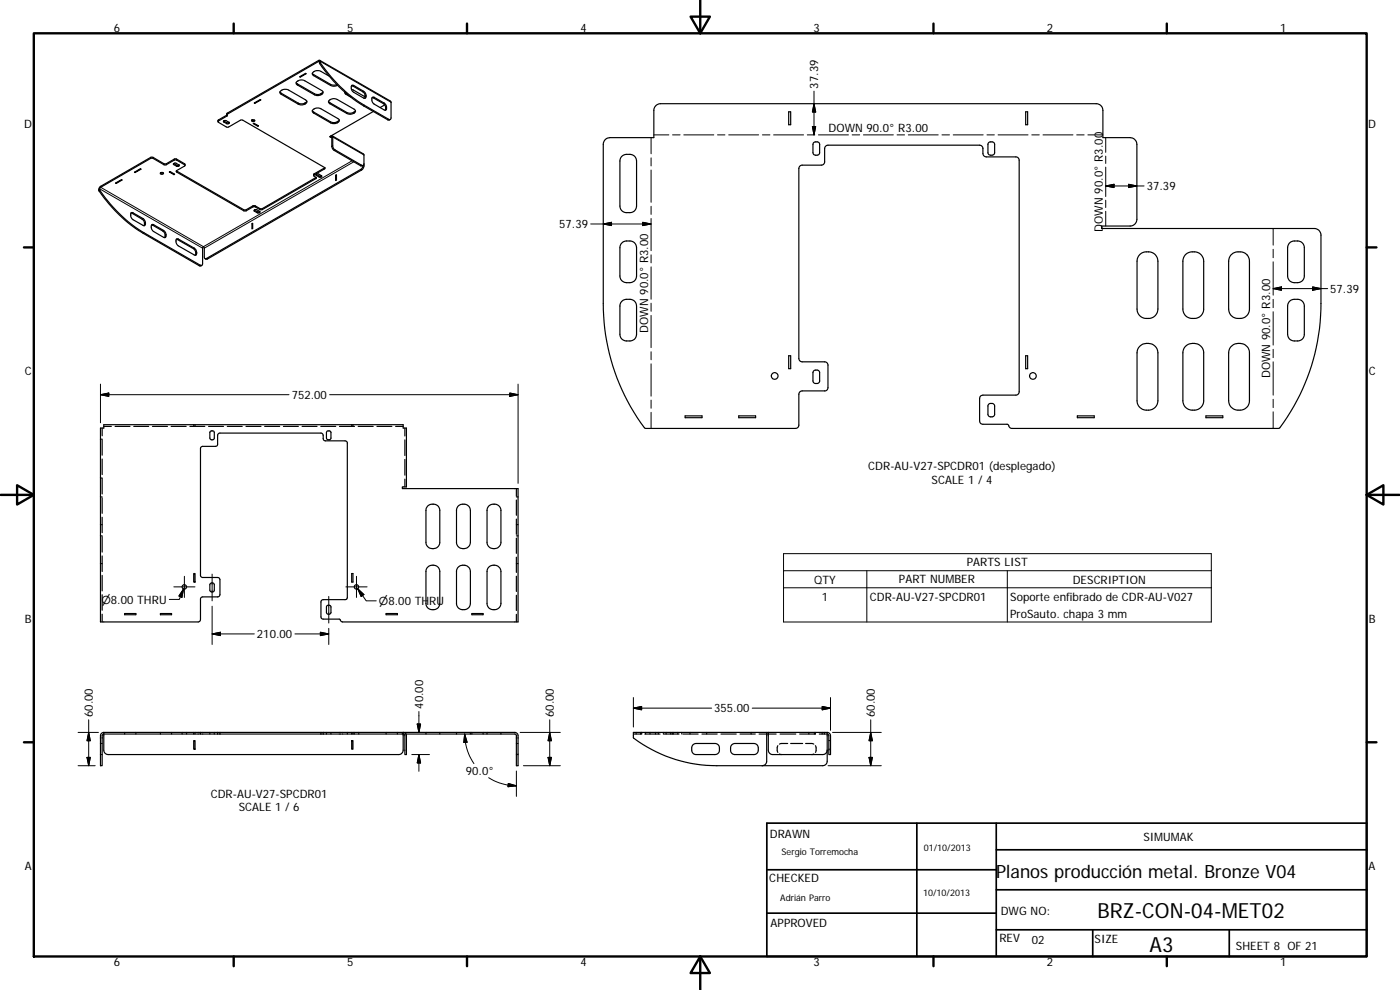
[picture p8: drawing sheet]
<svg xmlns="http://www.w3.org/2000/svg" width="420mm" height="297mm" viewBox="0 0 420 297" stroke-linecap="round" stroke-linejoin="round" font-family="sans-serif">
<g fill="none" stroke="#000" stroke-width=".36">
<path d="M96 18.1l21.2 12.3 .1 5.3-.7 .1-7.2-4.2a41.1 41.1 0 0 1-13.3-12.8v-.6l-.5-.1-27.4 15.9-.1 .5M67.2 36.3l.5-.1 1 .5M67.2 36.3l1 .6 .5-.2M67.2 36.3l-.1 .3 1.1 .6a.38 .38 0 0 0 .4-.1 .38 .38 0 0 0 .1-.4M68.1 34.5l-2.5 1.5-.2 .5M75.6 36h.8M75.6 36a.42 .42 0 0 1 .6-.1 .42 .42 0 0 1 .1 .5 .42 .42 0 0 1-.5 .1 .42 .42 0 0 1-.2-.5zM76 37.1l.2-.1 1.4 .8-.2 .1zM76.3 30.9l1.8-1 .2 .1-1.8 1zM76.5 30.8v.2M77.4 37.6v.3M84 27.6l5.7 3.4a1.99 1.99 0 0 0 2.4-.6"/>
<path d="M84.2 27.3a2.16 2.16 0 0 1 2.4-.3l5.1 3a.73 .73 0 0 1 .4 .8 .73 .73 0 0 1-.8 .5l-1.1 .2-.7-.3-5.3-3-.2-.5zM88.9 24.8l.4 .4 5 2.9a2 2 0 0 0 2.6-.5M89.1 24.5a2.16 2.16 0 0 1 2.4-.3l5.1 3a.73 .73 0 0 1 .3 .8 .73 .73 0 0 1-.8 .5l-.8 .2-1-.3-5.2-3-.2-.5zM89.9 23l1.8-1 .2 .1-1.8 1.1zM90.1 22.9v.3M93.7 22l5.7 3.4 1 .1 .7-.1M93.7 33.2l.4 .4 5.1 3a2.06 2.06 0 0 0 2.6-.6M93.9 32.9a2.12 2.12 0 0 1 2.4-.3l5.1 3a.65 .65 0 0 1 .4 .7 .65 .65 0 0 1-.6 .6 2.29 2.29 0 0 1-2 0l-5.3-3.1-.2-.4zM98.6 30.4l.4 .4 5.1 2.9a2.07 2.07 0 0 0 2.6-.5M98.8 22.8l-2.5-1.4a1.7 1.7 0 0 0-2.6 .9l.4 .4 5.1 2.9a2.17 2.17 0 0 0 2.1 0M98.8 30.1a2.16 2.16 0 0 1 2.4-.3l5.1 3a.73 .73 0 0 1 .3 .8 .73 .73 0 0 1-.8 .5h-1.5l-5.3-3-.4-.4zM103.4 27.6l.3 .6 1.5 .9"/>
<path d="M103.5 27.7l.4 .3M105.5 26.8l4.1 2.3M105.5 25.7l3.4 1.8a1.63 1.63 0 0 1 .6 2M105.6 25.6h.5l3 1.8a1.45 1.45 0 0 1 .5 2.1l-.5-.1-3-1.7a1.66 1.66 0 0 1-.5-2.1zM111.7 29.3l3.4 1.8a1.65 1.65 0 0 1 .6 2M111.8 29.2l.4-.1 3.1 1.8a1.38 1.38 0 0 1 .3 2.2l-3.3-1.9a1.53 1.53 0 0 1-.5-2zM112 33.4l-13.1 7.6 .7 .1v3l.5 .9 8.1 4.7 .8-.1M115.5 31.5l-1.4 .8M117.1 35.8l-.6 .2-7.4-4.2a41.8 41.8 0 0 1-13.2-12.9v-.4l-.3-.1-27.4 15.9v.5l-2.8 1.7 3 1.7 3.7-2.1h.8l24.6 14.2-.1 .4-3.3 1.9 .8 .7v.2l-16.2 9.4h-.7l-1.8-.9-2.3 1.2h-.7l-20.2-11.6v-.4l2.5-1.6-2.8-1.6-3.2 1.5-3.6-2h-.7l-15 8.7-.3 .8a42.8 42.8 0 0 0 13.3 12.8l17.3 9.9 .3-.5 .1-5.1 .4 .2 .1 3.1 .5 .2 46.5-26.8 .6-1.1M236.7 33.5h.6v3.9h-.6zM307.8 33.5h.6v3.9h-.6zM34.7 54.9l1.8-1 .1 .1-1.7 1.1z"/>
<path d="M34.9 54.8v.3M40.4 51.7l1.7-1.1 .2 .2-1.8 1zM40.5 51.6v.2M48.2 51.9h.8M48.2 51.8a.4 .4 0 0 1 .6-.1 .4 .4 0 0 1 .1 .5 .41 .41 0 0 1-.5 .1 .41 .41 0 0 1-.2-.5zM50.8 51.6l.3-.1 1.3 .8-.2 .1zM52.1 49.1v.3l1 .5 .6-.1v-.3M52.1 49.1l.6-.2 1 .6M52.1 49.1l1 .5 .6-.1M52.2 52.2v.2M52.9 51.3l20.5 11.7 2.8-1.3 1.8 .9h.7l16.2-9.4M55.5 49.6v-.4l-2.6-1.5h-.5l-2.9 1.5-3.7-2h-.5l-15.3 8.8a1.09 1.09 0 0 0-.3 1.3 43.2 43.2 0 0 0 13.2 12.7l16.9 9.7 .8-.1"/>
<path d="M94.9 52.3l1 .6 .6-.2M94.9 52.3v.3l1 .6a.39 .39 0 0 0 .5 0 .39 .39 0 0 0 .1-.5M94.9 52.3l.6-.1 1 .5M97.5 50.3l-3.3 1.9-.1 .5M99.2 40.9v.3M99.3 40.8l.5 .1 .1 3 .5 1 8.1 4.7 .5 .1 .2-.5M99.7 40.8l9.4 5.4 .1 3.6-.5 1.1-46.4 26.8-.8-.1M100.7 52.6l.3-.1v1.5l-.3 .2zM100.7 52.6l.3 .1M186.5 47a3.2 3.2 0 0 1 4.1 0l.4 1.3v13.5a2.2 2.2 0 0 1-2.9 2 1.97 1.97 0 0 1-2.1-2v-13.5zM244.2 42.8a1.06 1.06 0 0 1 1.8 .5v2.5a1.04 1.04 0 0 1-1 .8 1.04 1.04 0 0 1-1-.8v-2.5zM296.7 42.8a1.07 1.07 0 0 1 1.8 .5v2.5a1.04 1.04 0 0 1-1 .8 1.04 1.04 0 0 1-1-.8v-2.5z"/>
<path d="M39.3 63.9l.5-.1 3.1 1.8a1.48 1.48 0 0 1 .5 2.1l-3.5-1.8a1.72 1.72 0 0 1-.6-2zM39.3 63.9l3.4 1.9a1.63 1.63 0 0 1 .6 1.9M45.5 67.5l3.4 1.8a1.61 1.61 0 0 1 .6 2M45.6 67.4h.4l3.1 1.8a1.55 1.55 0 0 1 .5 2.1l-.5-.1-3-1.7a1.6 1.6 0 0 1-.5-2.1zM52.9 71.8l5.1 2.8a1.69 1.69 0 0 1 .7 2M53 71.7l.4-.1 4.9 2.9a1.55 1.55 0 0 1 .5 2.1l-5.3-2.8a1.61 1.61 0 0 1-.5-2.1zM75.6 67.1l.2-.1v1.6l-.2 .1zM75.6 67.1l.2 .1M76.3 63l1.1 .6 .5-.2M76.3 63v.4l1.1 .5a.39 .39 0 0 0 .4 0 .39 .39 0 0 0 .1-.5M76.3 63l.6-.1 1 .5M186.5 73a3.1 3.1 0 0 1 4.1 0l.4 1.3v8.5a2.22 2.22 0 0 1-2.9 2 2 2 0 0 1-2.1-2v-8.5z"/>
<path d="M330.6 67.8h8.6a2.04 2.04 0 0 0 2-2v-22.5a2.08 2.08 0 0 0-2-2h-8.2v-8.2a2 2 0 0 0-2-2h-130.8a2 2 0 0 0-2 2v8.2h-13.2a2.01 2.01 0 0 0-2 2v47.8a61.5 61.5 0 0 0 12.6 37.4h45.4l.7-.7v-9.5l.3-.6 .7-.4h7l.6-.4 .2-.6v-6.8l-.2-.6-.8-.3h-6.8l-.6-.3-.3-.5-.1-57.2 .3-.7 .5-.3h6l.6-.2 .4-.8v-4.3l.4-.5 .6-.2h45.5l.9 .5 .1 2.2 .6 .7 9.3 .1 .6 .2 .3 .3v70.2l-.3 .5-.6 .3h-9.9l-.6 .2-.4 .7v6.8l.4 .8 .6 .2h7.2l.4 .2a1.26 1.26 0 0 0 1.1 1h80.1a61.5 61.5 0 0 0 12.6-37.4v-20.6a2.01 2.01 0 0 0-2-1.9h-63.8M330.6 67.8v.8M341.9 76.5a3.2 3.2 0 0 1 3.4-.9 3.2 3.2 0 0 1 2.2 2.8v14.3a3.1 3.1 0 0 1-3.1 2.9 3.1 3.1 0 0 1-3.2-2.9v-14.3l.1-.8zM355.9 76.2a3.2 3.2 0 0 1 3.4-.5 3.2 3.2 0 0 1 1.9 2.7v14.3a3.1 3.1 0 0 1-3.1 2.9 3.1 3.1 0 0 1-3.1-2.9v-14.7l.4-1.1zM369.4 76.5a3.2 3.2 0 0 1 3.4-.9 3.2 3.2 0 0 1 2.2 2.8v14.3a3.1 3.1 0 0 1-3.1 2.9 3.1 3.1 0 0 1-3.2-2.9v-14.3l.3-1.2zM386.9 73a3.1 3.1 0 0 1 4.1 0l.4 1.3v8.5a2.25 2.25 0 0 1-3 2 2 2 0 0 1-2-2v-8.5zM186.5 90.5a3.1 3.1 0 0 1 4.1 0l.4 1.3v8.5a2.2 2.2 0 0 1-2.9 2 1.97 1.97 0 0 1-2.1-2v-8.5zM389.4 89.8a2 2 0 0 1 2 2v8.5a2.23 2.23 0 0 1-3 2 1.97 1.97 0 0 1-2-2v-8.5a2.25 2.25 0 0 1 3-2M236.7 106.7h.6v3.9h-.6zM244.2 111.3a1.04 1.04 0 0 1 1.1-.3 1.04 1.04 0 0 1 .7 .8v2.5a1.03 1.03 0 0 1-1 .8 1.03 1.03 0 0 1-1-.8v-2.5zM307.8 106.7h.6v3.9h-.6zM341.9 104a3.2 3.2 0 0 1 3.4-.9 3.2 3.2 0 0 1 2.2 2.8v14.3a3.1 3.1 0 0 1-3.1 2.9 3.1 3.1 0 0 1-3.2-2.9v-14.3l.1-.8z"/>
<path d="M355.9 103.8a3.2 3.2 0 0 1 3.3-.6 3.2 3.2 0 0 1 2 2.7v14.3a3.1 3.1 0 0 1-3.1 2.9 3.1 3.1 0 0 1-3.1-2.9v-14.7l.4-1.2zM369.4 104a3.2 3.2 0 0 1 3.4-.9 3.2 3.2 0 0 1 2.2 2.8v14.3a3.1 3.1 0 0 1-3.1 2.9 3.1 3.1 0 0 1-3.2-2.9v-14.3l.3-1.2zM30.2 131.8h.1M30.5 131.8h.2M30.7 128.4v2.3M30.7 131.9v4.7M30.7 137.7v4.7M31.1 127.4h89.9v.4a.6 .6 0 0 0 .2 .7 .6 .6 0 0 0 .8-.1v17.7h-1.3v.5h34.8v40h-52.7l-1-.8-5.1-.1-.4-.6v-4.5l.2-.5 .5-.2h6.6l.6-.4v-46.7l-.6-.5-6.1-.1-.5-.4-.1-1.5-.6-.4h-30.3l-.7 .5-.2 3.4-.4 .1h-3.9l-.6 .4v.3v38l.4 .6 4.7 .1 .5 .1 .2 .5-.1 4.9-.4 .3h-4.7l-.4 .2-.2 .5v6.1l-.5 .7h-29.5v-58.2h.9zM31.1 127.9h2.3M34.5 127.9h4.5M40.1 127.9h4.5M45.8 127.9h4.5"/>
<path d="M51.4 127.9h4.5M57 127.9h4.5M58.1 127.4v.2M58.1 127.8v.1M58.5 127.4v.2M58.5 127.8v.1M62.6 127.9h4.5M63.1 129.5a.74 .74 0 0 1 1.2 .3v1.6a.69 .69 0 0 1-.7 .6 .69 .69 0 0 1-.6-.6zM68.2 127.9h4.5M73.8 127.9h4.5M79.4 127.9h4.5M85.1 127.9h4.4"/>
<path d="M90.7 127.9h4.5M96.3 127.9h4.5M98.2 129.3a.74 .74 0 0 1 1.1 .5v1.6a.7 .7 0 0 1-.7 .6 .7 .7 0 0 1-.6-.6v-1.6zM101.9 127.9h4.5M105.5 127.4v.2M105.5 127.8v.1M105.9 127.4v.2M105.9 127.8v.1M107.5 127.9h4.5M113.1 127.9h4.5M118.7 127.9h2.3M121.5 128.4v2.4"/>
<path d="M121.5 132v4.7M121.5 137.9v4.7M205.6 124.8h5.1v.5h-5.1zM221.7 124.8h5.1v.5h-5.1zM296.7 121.3a1.05 1.05 0 0 1 1.8 .5v2.5a1.03 1.03 0 0 1-1 .8 1.03 1.03 0 0 1-1-.8v-2.5zM323.3 124.8h5.1v.5h-5.1zM361.9 124.8h5.1v.5h-5.1zM30.2 157.4h.1M30.2 149.1h.1M30.2 143.4h.1M30.5 157.4h.2M30.5 149.1h.2"/>
<path d="M30.5 143.4h.2M30.7 143.6v4.6M30.7 149.4v4.6M30.7 155.2v4.6M121.5 143.8v2.3M128.5 151.7a2.12 2.12 0 0 1 2.2-.3 2.12 2.12 0 0 1 1.3 1.8v9.5a2.08 2.08 0 0 1-2.1 1.9 2.08 2.08 0 0 1-2.1-1.9v-9.5l.1-.7zM137.7 151.7a2.14 2.14 0 0 1 3.5 1.5v9.5a2.09 2.09 0 0 1-2.1 1.9 2.09 2.09 0 0 1-2.1-1.9v-9.5l.1-.7zM146.8 151.7a2.14 2.14 0 0 1 3.5 1.5v9.5a2.09 2.09 0 0 1-2 1.9 2.09 2.09 0 0 1-2.1-1.9v-9.5l.1-.7zM155 149.1h.2M155 157.4h.2M155 146.6v2.3M155 150v4.6"/>
<path d="M155 155.7v4.6M155.3 149.1h.2M155.3 157.4h.2M30.2 169.1h.1M30.2 160.8h.1M30.5 169.1h.2M30.5 160.8h.2M30.7 161v4.7M30.7 166.8v4.7M30.7 172.6v4.7M30.7 178.5v4.6M58.1 172.1h.4v2.5h-.4z"/>
<path d="M63.1 175.2a.71 .71 0 0 1 1.2 .2v1.7a.69 .69 0 0 1-.7 .5 .69 .69 0 0 1-.6-.5zM105.5 172.1h.4v2.5h-.4zM128.3 170.3a2.14 2.14 0 0 1 2.2-.6 2.14 2.14 0 0 1 1.5 1.8v9.6a2.09 2.09 0 0 1-2.1 1.8 2.09 2.09 0 0 1-2.1-1.8v-9.6zM137.4 170.3a2.16 2.16 0 0 1 2.3-.6 2.16 2.16 0 0 1 1.5 1.8v9.6a2.1 2.1 0 0 1-2.1 1.8 2.1 2.1 0 0 1-2.1-1.8v-9.6zM146.6 170.3a2.15 2.15 0 0 1 2.3-.7 2.15 2.15 0 0 1 1.4 1.9v9.6a2.1 2.1 0 0 1-2 1.8 2.1 2.1 0 0 1-2.1-1.8v-9.6zM155 160.8h.2M155 169.1h.2M155 161.5v4.5M155 167.2v4.5M155 172.9v4.6M155 178.6v4.6M155.3 160.8h.2"/>
<path d="M155.3 169.1h.2M30.7 184.3v2.3M37.4 184.1h3.4v.3h-3.4zM48.1 184.1h3.4v.3h-3.4zM98.2 181.7a.72 .72 0 0 1 1.1 .4v1.7a.7 .7 0 0 1-.7 .5 .7 .7 0 0 1-.6-.5v-1.7zM115.9 184.1h3.4v.3h-3.4zM141.6 184.1h3.4v.3h-3.4zM155 184.3v2.3M31.1 219.8h29.1M31.1 219.8a1.22 1.22 0 0 0-.9 1.6v8.3h.5v-9.1l.4-.4M31.1 219.8v.1M37.4 219.8v.1"/>
<path d="M40.8 219.8v.1M48.1 219.8v.1M51.5 219.8v.1M54.6 219.8v.1M56 219.8v.1M58.1 219.8v.1M58.5 219.8v.1M60.2 219.8v.4h-29.1M60.2 219.8h5.1M63 219.8v.1M64.3 219.8v.1M65.3 219.8v.1"/>
<path d="M65.3 219.8h.7M66 219.8v.4M66 219.8h30.3M96.3 219.8v.4M96.3 219.8h.7M97 219.8h57.5a1.2 1.2 0 0 1 1 1.6v8.3h-.5v-9l-.3-.4-57.7-.1M97 219.8v.1M98 219.8v.1M99.3 219.8v.1M104.2 219.8v.1M105.5 219.8v.1M105.9 219.8v.1"/>
<path d="M106.3 219.8v.1M107.7 219.8v.1M115.9 219.8v.1M119.3 219.8v.1M120.7 219.8v.1M121.3 219.8l-.3 .1M121.6 220l.4 .6v5.8h-.5v-5.7l-.5-.5M127.8 219.8v.1M132 219.8v.1M137 219.8v.1M141.2 219.8v.1M141.6 219.8v.1"/>
<path d="M145 219.8v.1M146.2 219.8v.1M150.3 219.8v.1M190.9 219.8v.1M192.2 219.8v.1M192.4 219.8v.1M192.6 219.8v.1M193.7 219.8v.1M195.1 219.8v.1M196.7 219.8v.1M197.6 219.8v.1M199.1 219.8v.1"/>
<path d="M199.9 219.8v.1M201.2 219.8v.1M201.7 219.8v.1M202 219.8v.1M203.4 219.8v.1M204.6 219.8v.1M207.1 219.8v.1M212.1 219.8v.1M225.4 219.8v.1M230.1 219.8h18.2M230.6 219.8v5.3a1.34 1.34 0 0 0 1.3 1.3h15a1.34 1.34 0 0 0 1.4-1.3M242.7 219.8v.1"/>
<path d="M244.4 219.8v.1M244.7 219.8v.1M246.7 219.8v.1M247.4 219.8v.1M248.3 219.8v8.6a1.34 1.34 0 0 1-1.4 1.3h-31.8a39.9 39.9 0 0 1-25-8.4v-1.5h40v8.6a1.34 1.34 0 0 1-1.4 1.3M248.3 219.8l.6 .2 .3 .5v5.9h-.5v-5.8l-.4-.4h-2.4M30.2 226.4h.1M30.2 223.1h.1M30.5 226.4h.2M30.5 223.1h.2M31.1 220.2v4.9a1.34 1.34 0 0 0 1.4 1.3h87.1a1.37 1.37 0 0 0 1.4-1.3v-4.9M31.1 220.1v.1"/>
<path d="M37.4 220.1v.1M40.8 220.1v.1M48.1 220.1v.1M51.5 220.1v.1M54.6 220.1v.1M56 220.1v.1M58.1 222.2h.4v2.6h-.4zM58.1 220.1v.1M58.5 220.1v.1M60.2 220.2h5.1M63 220.1v.1M64.3 220.1v.1"/>
<path d="M65.3 220.2h.7M65.3 220.1v.1M66 220.2h30.3M96.3 220.2h.7M97 220.1v.1M98 220.1v.1M99.3 220.1v.1M104.2 220.1v.1M105.5 222.2h.4v2.6h-.4zM105.5 220.1v.1M105.9 220.1v.1M106.3 220.1v.1"/>
<path d="M107.7 220.1v.1M115.9 220.1v.1M119.3 220.1v.1M120.7 220.1v.1M121 220.1v.1M127.8 220.1v.1M132 220.1v.1M137 220.1v.1M141.2 220.1v.1M141.6 220.1v.1M145 220.1v.1M146.2 220.1v.1"/>
<path d="M150.3 220.1v.1M155 223.1h.2M155 226.4h.2M155.3 223.1h.2M155.3 226.4h.2M190.1 220.2h2.3M190.9 220.1v.1M192.2 220.1v.1M192.4 220.1v.1M192.6 220.1v.1M193.5 220.2h4.6M193.7 220.1v.1"/>
<path d="M195.1 220.1v.1M196.7 220.1v.1M197.6 220.1v.1M199.1 220.1v.1M199.2 220.2h4.6M199.9 220.1v.1M201.2 220.1v.1M201.7 220.1v.1M202 220.1v.1M203.4 220.1v.1M204.6 220.1v.1M204.9 220.2h4.6"/>
<path d="M207.1 220.1v.1M208 223.5l.9-.4h5.7a1.69 1.69 0 0 1 1.3 1.6 1.69 1.69 0 0 1-1.3 1.7h-5.7a1.72 1.72 0 0 1-1.4-1.2 1.72 1.72 0 0 1 .5-1.7zM210.7 220.2h4.5M212.1 220.1v.1M216.4 220.2h4.5M219.6 223.5l1-.4h5.7a1.73 1.73 0 0 1 1.3 1.5 1.73 1.73 0 0 1-1.1 1.8h-5.9a1.7 1.7 0 0 1-1.4-1.2 1.7 1.7 0 0 1 .4-1.7zM222.1 220.2h4.6M225.4 220.1v.1M232.9 220.2h-5.1M233.2 224.9l.2 .8M233.4 223.7l-.2 .9M233.9 226.2l.7 .2"/>
<path d="M234.1 220.2h4.7M236.4 223.1l-2.5 .2M237.3 223.1h3.6M241.8 223.1l2.4 .2M242.7 220.1v.1M244.2 226.2l-.6 .2M244.4 220.1v.1M244.7 223.7l.2 .9M244.7 220.1l-4.7 .1M244.9 224.9l-.2 .8M246.7 220.1v.1M247.4 220.1v.1"/>
<path d="M248.7 222.2h.2M248.7 224.8h.2M249.1 222.2h.1M249.1 224.8h.1"/>
<circle cx="232.5" cy="112.8" r="1"/>
<circle cx="310" cy="112.8" r="1"/>
<circle cx="55.3" cy="176.1" r=".66"/>
<circle cx="107" cy="176.1" r=".66"/>
</g>
<g fill="none" stroke="#000" stroke-width=".3">
<path d="M95.6 18.1l.3 .5 .2-.2 21.3 12.3M96.1 18.8l-.2 .1M96.2 18.9l-.3 .2M65.6 36v.3M67.2 36.3v.3M68 36.8v.3M68.1 34.6v.2M68.2 34v.3M68.6 36.8v.3M68.7 36.7v.3M84.4 28v.3M89.3 25.2v.3"/>
<path d="M89.5 30.9v.3M91.5 30.9v.3M91.7 30.8v.3M94.1 22.4v.3M94.1 33.6v.3M94.3 28.1v.3M96.3 28.1v.3M96.6 28v.3M99 30.8v.3M99.2 25.3v.3M99.2 36.6v.3M101.2 25.5v.1"/>
<path d="M101.2 36.6v.3M101.4 36.4v.3M103.9 28v.3M104.1 33.7v.3M106.1 33.7v.3M106.1 25.6l-.3 .2M106.3 33.6v.3M109.1 27.4l-.2 .1M109.4 31.6l-.3 .2M109.8 29l-.2 .2M109.8 28.6l-.2 .1M112.3 29.2l-.3 .2"/>
<path d="M115.3 30.9l-.2 .2M116 32.2l-.3 .1M116 32.6l-.3 .1M116.6 35.8l-.2 .1M243.8 38h1l-.5 2.5zM244.3 27.3v13.2M244.3 31.1l.5 2.5h-1zM29.7 56.8l.2-.1 30.9 17.8M29.9 57l-.2 .1M30 57.2l-.3 .1M45.2 47.2v.3M45.9 47.2v.3"/>
<path d="M49.2 49.1v.3M49.9 49.1v.3M52.1 49.1v.3M52.3 47.7v.3M53 47.7v.3M53 51.3v.3M53 49.6v.3M53.5 49.6v.3M53.7 49.5v.3M55.4 49.1v.3M94.3 52.2v.3M94.8 53.3v.3"/>
<path d="M94.9 52.3v.3M95.8 52.8v.3M96.3 52.8v.3M96.5 52.7v.3M97.4 50.4v.3M99.3 40.8v.3l.3 .2 .3-.2 9.3 5.4M99.9 43.8l-.3 .1M100.6 45l-.3 .1M105.7 48.2l-44.6 25.8-30.9-17.8v-.3M106.2 48.5l-44.9 26M108.2 50.8l.3 .2M108.5 49.6l-.3 .1"/>
<path d="M109 49.6l.2 .2M195.4 41.3v4.8M195.4 47.4v2.4M195.4 51v9.7M196.2 40.5h4.5M201.8 40.5h2.3M205.2 40.5h9M215.3 40.5h2.3M218.7 40.5h9M228.8 40.5h2.3M232.2 40.5h9M242.3 40.5h2.2"/>
<path d="M245.6 40.5h9M255.7 40.5h2.3M259.1 40.5h9M269.2 40.5h2.3M272.6 40.5h9M282.7 40.5h2.3M286.1 40.5h9M296.2 40.5h2.2M299.5 40.5h9M309.7 40.5h2.2M313 40.5h9M323.1 40.5h2.3"/>
<path d="M326.5 40.5h4.5M331.8 41.3v4.4M331.8 46.8v2.2M331.8 50.1v8.9M331.8 55.8l2.5-.5v1zM338.7 55.3l2.5 .5-2.5 .5zM343.4 55.8h-11.6M39.9 63.9l-.2 .1M42.9 65.6l-.2 .2M43.2 69.8l-.3 .2M43.7 66.8l-.3 .2M43.7 67.2l-.3 .2"/>
<path d="M46.1 67.4l-.2 .2M49.1 69.2l-.2 .1M49.8 70.8l-.2 .1M49.8 70.4l-.2 .1M53.5 71.7l-.2 .2M58.3 74.5l-.3 .1M59 75.7l-.2 .1M59 76.1l-.2 .1M60.1 79.6l-.3 .1M62 77.5l.3 .2M73.2 62.9v.3M73.9 62.9v.3"/>
<path d="M75.9 61.8v.3M76.3 63v.4M76.6 61.8v.3M77.2 63.5v.4M77.8 63.5v.4M77.9 63.4v.4M78 62.6v.3M78.7 62.6v.3M177.3 67.2h18.1M181 67.2l2.5-.5v1zM192.9 66.7l2.5 .5-2.5 .5zM195.4 61.9v2.4"/>
<path d="M195.4 65.6v9.6M195.4 76.5v2.4M331.8 60.1v2.2M331.8 63.4v4.4M382.1 68.6v5M382.1 74.8v2.5M382.1 78.5v10.1M195.4 80.1v9.7M195.4 91v2.4M195.4 94.6v9.7M382.1 89.8v2.5M382.1 93.5v10"/>
<path d="M382.1 86.6l2.5-.5v1zM393.9 86.1l2.5 .5-2.5 .5zM398.5 86.6h-16.4M30.2 118.4l2.4-.5v1zM30.2 115.3v11.6M30.2 118.4h56.5M98.9 118.4h56.6M153 117.9l2.5 .5-2.5 .5zM155.5 115.3v29.7M195.4 105.5v2.5M195.4 109.2v9.7M382.1 104.8v2.5"/>
<path d="M382.1 108.6v10M382.1 119.8v2.5M195.4 120.1v2.4M195.4 123.7v4.8M382.1 123.6v4.9M52.2 176.1h6.3M55.1 176.7l-1.3 3.2h-3M55.1 176.7l-.5 2.5-.9-.4zM55.3 172.9v6.4M63.7 172.3v8M98.7 178.9v8M103.8 176.1h6.4"/>
<path d="M107 172.9v6.4M107.4 176.7l1.8 1.7-.8 .6zM107.4 176.7l2.5 3.6h3M235.2 166.1h128.3v20.5h-128.3zM235.2 171.2h128.3M235.2 176.4h128.3M260.1 171.2v15.4M302.3 171.2v15.4M63.7 190.2l2.5-.5v1zM63.7 190.2h12.6M63.7 181.9v11.5M88.5 190.2h10.2"/>
<path d="M96.1 189.7l2.6 .5-2.6 .5zM98.7 188.5v4.9M23.4 219.8h6.1M26.6 219.8l.5 2.4h-1zM26.6 216v13.7M125.2 217.2h1l-.5 2.6zM125.7 213.5v6.3M156.1 219.8h12.1M165 216v13.7M165 219.8l.5 2.4h-1zM190.1 209.3v8.8M190.1 212.5l2.5-.5v1z"/>
<path d="M190.1 212.5h23.5M225.8 212.5h23.4M246.7 212l2.5 .5-2.5 .5zM249.2 209.3v9.8M249.9 219.8h14.6M261.3 216v13.7M261.3 219.8l.5 2.4h-1zM23.4 229.7h5.2M26.1 227.2h1l-.5 2.5zM123.6 226.4h5.3M125.7 226.4v5M125.7 226.4l.5 2.5h-1z"/>
<path d="M139.5 220.2a15.9 15.9 0 0 0 2.7 8.9M139.5 220.2l.7 2.5-1 .1zM146.7 233.3a15.6 15.6 0 0 0 8.3 2.5M152.5 235.1l2.5 .7-2.5 .3zM155 231.3v7.7M157.1 229.7h11.1M164.5 227.2h1l-.5 2.5zM248.5 229.7h16M260.8 227.2h1l-.5 2.5z"/>
</g>
<g fill="none" stroke="#000" stroke-width=".71">
<path d="M10.1 10h400.1v277h-400.1zM70.1 7.1v2.9M140.2 7.1v2.9M207.3 5h5.8l-2.9 5zM210.2 0v10M280.2 7.1v2.9M350.2 7.1v2.9M7.2 74.2h2.9M410.2 74.2h2.9M.2 148.5h9.9M5.1 145.6l5 2.9-5 2.9zM410.2 148.5l5-2.9v5.8z"/>
<path d="M410.2 148.5h9.9M7.2 222.7h2.9M410.2 222.7h2.9M70.1 287v2.9M140.2 287v2.9M210.2 287l2.9 5h-5.8zM210.2 287v10M280.2 287v2.9M350.2 287v2.9"/>
</g>
<path d="M230.1 247h180.1v40h-180.1zM275.2 247v40M299 255h111.2M299 247v40M230.1 274h68.9M230.1 261h68.9M299 279h111.2M299 267h111.2M327.9 279v8M368.9 279v8" fill="none" stroke="#000" stroke-width=".51"/>
<g fill="#000" stroke="#000" stroke-width=".3">
<path d="M243.8 38h1l-.5 2.5zM244.3 31.1l.5 2.5h-1zM331.8 55.8l2.5-.5v1zM338.7 55.3l2.5 .5-2.5 .5zM181 67.2l2.5-.5v1zM192.9 66.7l2.5 .5-2.5 .5zM382.1 86.6l2.5-.5v1zM393.9 86.1l2.5 .5-2.5 .5zM30.2 118.4l2.4-.5v1zM153 117.9l2.5 .5-2.5 .5zM55.1 176.7l-.5 2.5-.9-.4zM107.4 176.7l1.8 1.7-.8 .6z"/>
<path d="M63.7 190.2l2.5-.5v1zM96.1 189.7l2.6 .5-2.6 .5zM125.2 217.2h1l-.5 2.6zM190.1 212.5l2.5-.5v1zM246.7 212l2.5 .5-2.5 .5zM26.1 227.2h1l-.5 2.5zM26.6 219.8l.5 2.4h-1zM125.7 226.4l.5 2.5h-1zM139.5 220.2l.7 2.5-1 .1zM152.5 235.1l2.5 .7-2.5 .3zM164.5 227.2h1l-.5 2.5zM165 219.8l.5 2.4h-1z"/>
<path d="M260.8 227.2h1l-.5 2.5zM261.3 219.8l.5 2.4h-1z"/>
</g>
<g font-size="6.3">
<text x="329.4" y="275.4">BRZ-CON-04-MET02</text>
<text x="345" y="285.6">A3</text>
</g>
<text font-size="5.5" x="298.9" y="263.4">Planos producción metal. Bronze V04</text>
<g font-size="3.5">
<text x="34.2" y="9.6">6</text>
<text x="104.2" y="9.6">5</text>
<text x="174.2" y="9.6">4</text>
<text x="244.2" y="9.6">3</text>
<text x="314.2" y="9.6">2</text>
<text x="384.2" y="9.6">1</text>
<text x="245.6" y="26.6" transform="rotate(-90 245.6 26.6)">37.39</text>
<text x="7.3" y="38.4">D</text>
<text x="248.7" y="39.6">DOWN 90.0° R3.00</text>
<text x="410.6" y="38.4">D</text>
<text x="344.1" y="57.1">37.39</text>
<text x="167.8" y="68.5">57.39</text>
<text x="331" y="69.5" transform="rotate(-90 331 69.5)">D</text>
<text x="331" y="67.1" transform="rotate(-90 331 67.1)">OWN 90.0° R3.00</text>
<text x="399.2" y="87.9">57.39</text>
<text x="194.6" y="99.9" transform="rotate(-90 194.6 99.9)">DOWN 90.0° R3.00</text>
<text x="7.4" y="112.6">C</text>
<text x="381.2" y="113.5" transform="rotate(-90 381.2 113.5)">DOWN 90.0° R3.00</text>
<text x="410.8" y="112.6">C</text>
<text x="87.5" y="119.7">752.00</text>
<text x="260.6" y="141">CDR-AU-V27-SPCDR01 (desplegado)</text>
<text x="279.6" y="145.2">SCALE 1 / 4</text>
<text x="290.2" y="170">PARTS LIST</text>
<text x="244.3" y="175.1">QTY</text>
<text x="269.8" y="175.1">PART NUMBER</text>
<text x="321.9" y="175.1">DESCRIPTION</text>
<text x="246.7" y="180.2">1</text>
<text x="261" y="180.2">CDR-AU-V27-SPCDR01</text>
<text x="303.2" y="180.3">Soporte enfibrado de CDR-AU-V027</text>
<text x="303.2" y="185.4">ProSauto. chapa 3 mm</text>
<text x="7.4" y="186.9">B</text>
<text x="77.1" y="191.5">210.00</text>
<text x="410.8" y="186.9">B</text>
<text x="27.9" y="215.2" transform="rotate(-90 27.9 215.2)">60.00</text>
<text x="127" y="212.7" transform="rotate(-90 127 212.7)">40.00</text>
<text x="166.3" y="215.2" transform="rotate(-90 166.3 215.2)">60.00</text>
<text x="214.4" y="213.7">355.00</text>
<text x="262.6" y="215.2" transform="rotate(-90 262.6 215.2)">60.00</text>
<text x="139.8" y="232.5">90.0°</text>
<text x="63.3" y="239.3">CDR-AU-V27-SPCDR01</text>
<text x="71.6" y="243.5">SCALE 1 / 6</text>
<text x="231.1" y="251.4">DRAWN</text>
<text x="343.2" y="252.3">SIMUMAK</text>
<text x="7.4" y="261.1">A</text>
<text x="410.8" y="261.1">A</text>
<text x="230.9" y="264.6">CHECKED</text>
<text x="300.3" y="274.5">DWG NO:</text>
<text x="231.3" y="278.2">APPROVED</text>
<text x="299.9" y="282.6">REV</text>
<text x="309.7" y="283.3">02</text>
<text x="328.5" y="283">SIZE</text>
<text x="370.9" y="285.1">SHEET 8 OF 21</text>
<text x="34.2" y="289.9">6</text>
<text x="104.2" y="289.9">5</text>
<text x="174.2" y="289.9">4</text>
<text x="244.2" y="289.9">3</text>
<text x="314.2" y="289.9">2</text>
<text x="384.2" y="289.9">1</text>
</g>
<g font-size="3.3">
<text x="30.4" y="181.1">⌀8.00 THRU</text>
<text x="113.7" y="181.5">⌀8.00 THRU</text>
</g>
<g font-size="2.7">
<text x="234.5" y="256.6">Sergio Torremocha</text>
<text x="277.3" y="255.2">01/10/2013</text>
<text x="277" y="268.7">10/10/2013</text>
<text x="234.2" y="270.2">Adrián Parro</text>
</g>
</svg>
